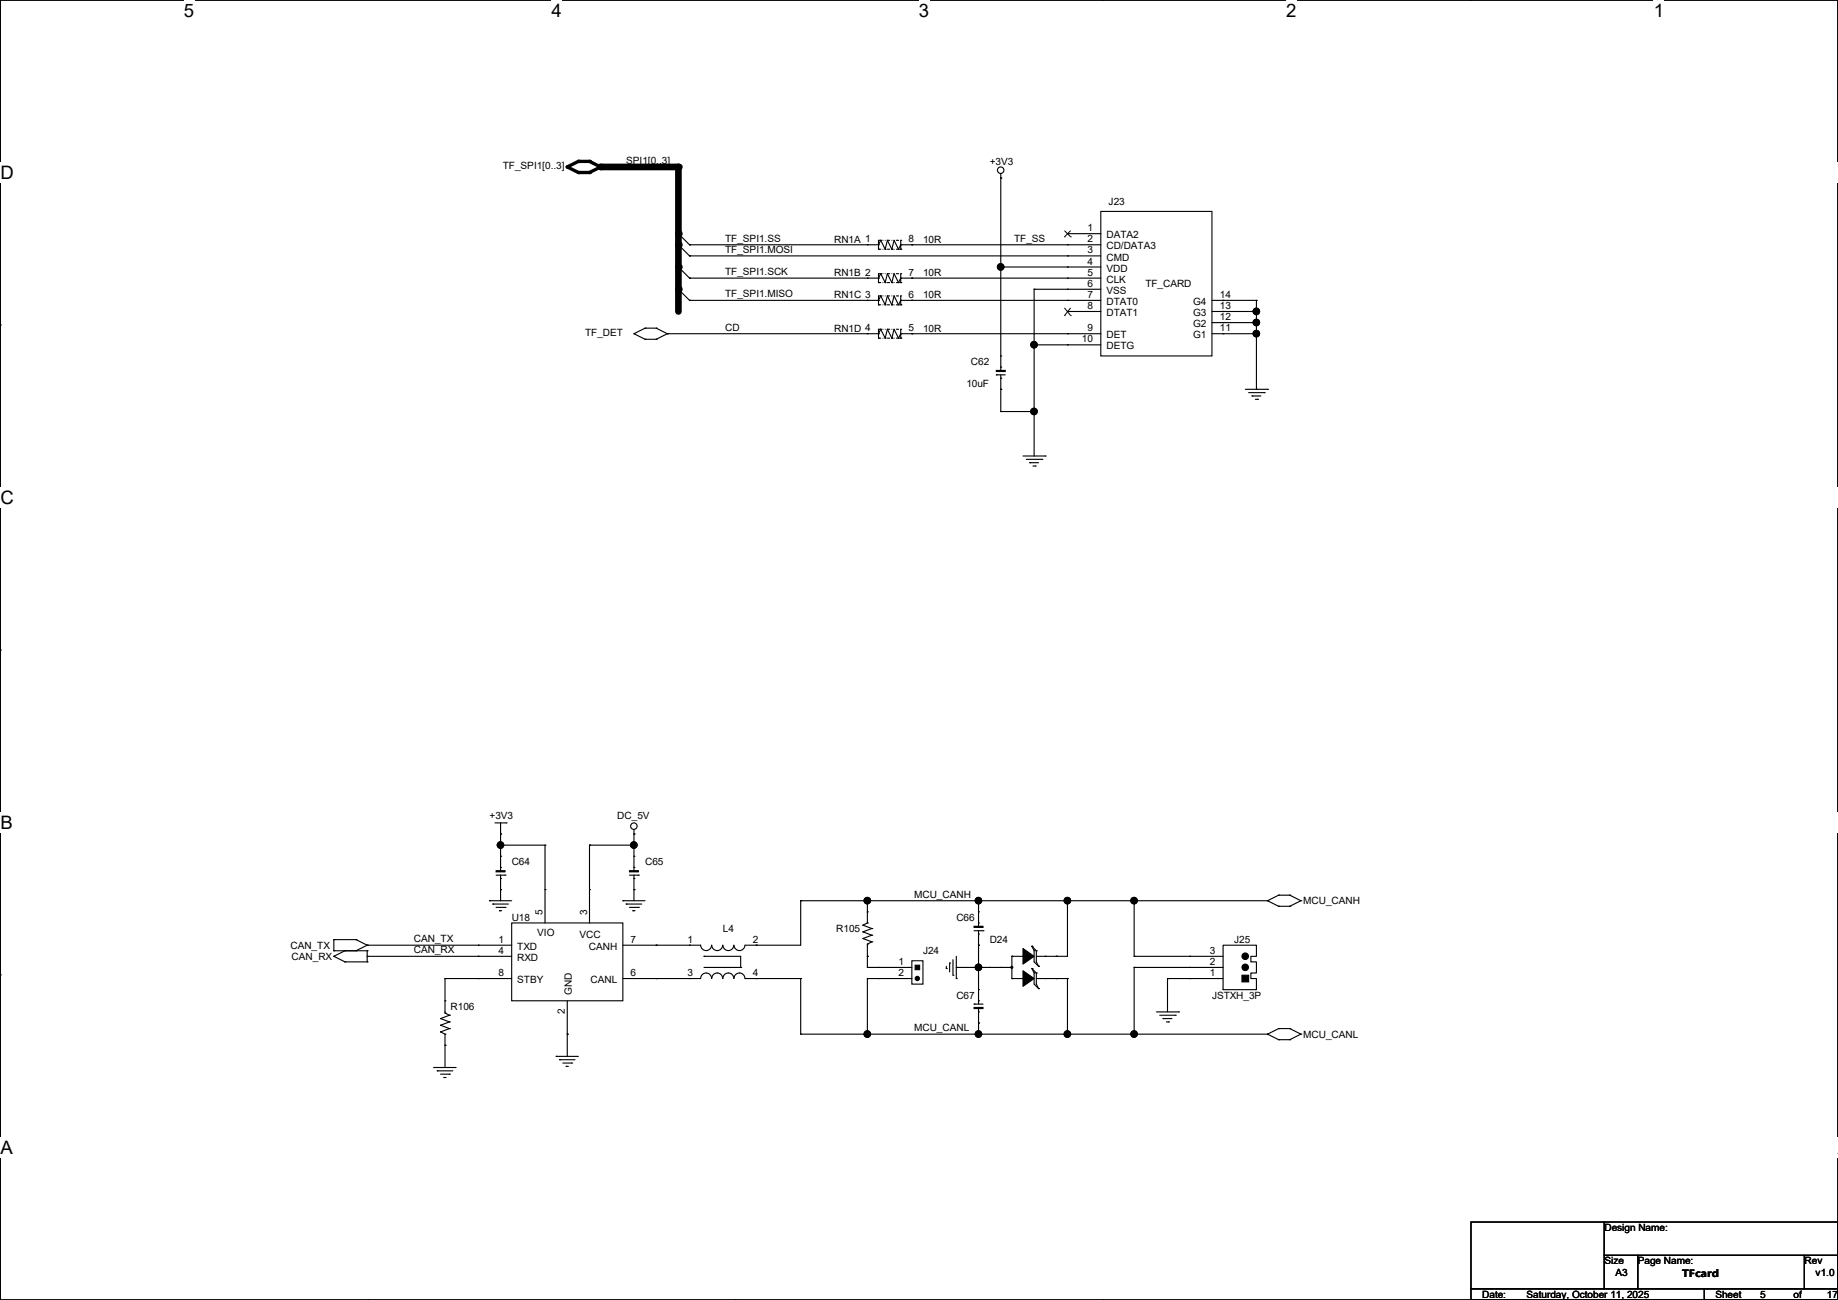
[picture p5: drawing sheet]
<svg xmlns="http://www.w3.org/2000/svg" width="420mm" height="297mm" viewBox="0 0 420 297" stroke-linecap="round" stroke-linejoin="round" font-family="sans-serif">
<path d="M.1 0h419.8v297h-419.8z" fill="none" stroke="#000" stroke-width=".25"/>
<path d="M42 0h2.4v4.8h-2.4z" fill="#fff"/>
<path d="M84 0h.1M84 297h.1" fill="none" stroke="#000" stroke-width=".25"/>
<path d="M126 0h2.4v4.8h-2.4z" fill="#fff"/>
<path d="M168 0h.1M168 297h.1" fill="none" stroke="#000" stroke-width=".25"/>
<path d="M210 0h2.3v4.8h-2.3z" fill="#fff"/>
<path d="M252 0h.1M252 297h.1" fill="none" stroke="#000" stroke-width=".25"/>
<path d="M293.9 0h2.4v4.8h-2.4z" fill="#fff"/>
<path d="M336 0h.1M336 297h.1" fill="none" stroke="#000" stroke-width=".25"/>
<g fill="#fff">
<path d="M377.9 0h2.4v4.8h-2.4z"/>
<path d="M.1 37.1h3v4.8h-3z"/>
<path d="M419.9 37.1l.1 4.8z"/>
<path d="M.1 111.3h3v4.8h-3z"/>
<path d="M419.9 111.3l.1 4.8z"/>
</g>
<path d="M.1 74.3h.1M419.9 74.3h.1" fill="none" stroke="#000" stroke-width=".25"/>
<g fill="#fff">
<path d="M.1 185.6h2.8v4.7h-2.8z"/>
<path d="M419.9 185.6l.1 4.7z"/>
</g>
<path d="M.1 148.5h.1M419.9 148.5h.1" fill="none" stroke="#000" stroke-width=".25"/>
<g fill="#fff">
<path d="M0 259.8h2.9v4.7h-2.9z"/>
<path d="M419.9 259.8h.1v4.7h-.1z"/>
</g>
<g fill="none" stroke="#000" stroke-width=".25">
<path d="M228.7 39.7v44.9M155 53.4l2.6 2.5M155 55.9l2.6 2.6M157.6 55.9h.1M157.6 58.5h.1M157.6 55.9h43.1M157.6 58.5h93.9M198.2 55.9h.1M200.7 56.9h.1M200.7 55.9h.1M200.7 54.9v2M201.3 54.9h.1"/>
<path d="M201.3 54.9l1 2M201.3 54.9l-.6 1M202.3 56.9h.1M202.3 56.9l.5-2 1 2M203.8 56.9h.1M203.8 56.9l.5-2 1 2M205.3 56.9h.1M205.8 56.9h.1M205.8 55.9h.1M205.8 54.9v2M205.8 55.9l-.5 1M205.8 55.9h45.7"/>
<path d="M208.4 55.9h.1M228.7 40.7h.1M243.9 53.4h.1M243.9 55.9h.1M243.9 58.5h.1M243.9 53.4h7.6M251.5 48.3h25.4v33h-25.4zM144.9 76.2h.1M144.9 76.2l2.5 1.3M147.4 75h.1M147.4 77.5h.1M147.4 75l-2.5 1.2"/>
<path d="M147.4 75h2.5M147.4 77.5h2.5M149.9 75h.1M149.9 77.5h.1M149.9 75l2.6 1.2M152.5 76.2h.1M152.5 76.2l-2.6 1.3M152.5 76.2h48.2M155 61l2.6 2.5M155 66.1l2.6 2.5M157.6 63.5h.1M157.6 68.6h.1"/>
<path d="M157.6 68.6h43.1M157.6 63.5h43.1M198.2 68.6h.1M198.2 63.5h.1M198.2 76.2h.1M200.7 69.6h.1M200.7 68.6h.1M200.7 64.6h.1M200.7 63.5h.1M200.7 77.3h.1M200.7 76.2h.1M200.7 62.5v2.1"/>
<path d="M200.7 67.6v2M200.7 75.2v2.1M201.3 67.6h.1M201.3 62.5h.1M201.3 75.2h.1M201.3 67.6l1 2M201.3 67.6l-.6 1M201.3 62.5l1 2.1M201.3 62.5l-.6 1M201.3 75.2l1 2.1M201.3 75.2l-.6 1M202.3 69.6h.1"/>
<path d="M202.3 64.6h.1M202.3 77.3h.1M202.3 69.6l.5-2 1 2M202.3 64.6l.5-2.1 1 2.1M202.3 77.3l.5-2.1 1 2.1M203.8 69.6h.1M203.8 64.6h.1M203.8 77.3h.1M203.8 69.6l.5-2 1 2M203.8 64.6l.5-2.1 1 2.1M203.8 77.3l.5-2.1 1 2.1M205.3 69.6h.1"/>
<path d="M205.3 64.6h.1M205.3 77.3h.1M205.8 69.6h.1M205.8 68.6h.1M205.8 64.6h.1M205.8 63.5h.1M205.8 77.3h.1M205.8 76.2h.1M205.8 62.5v2.1M205.8 67.6v2M205.8 75.2v2.1M205.8 68.6l-.5 1"/>
<path d="M205.8 68.6h45.7M205.8 63.5h45.7M205.8 76.2h45.7M205.8 63.5l-.5 1.1M205.8 76.2l-.5 1.1M208.4 68.6h.1M208.4 63.5h.1M208.4 76.2h.1M228.7 61h.1M228.7 61h22.8M236.3 66.1h.1M236.3 78.8h.1"/>
<path d="M236.3 66.1h15.2M236.3 78.8h15.2M236.3 66.1v38.1M243.9 61h.1M243.9 63.5h.1M243.9 66.1h.1M243.9 68.6h.1M243.9 71.2h.1M243.9 76.2h.1M243.9 78.8h.1M243.9 71.2h7.6M276.9 68.6h10.2"/>
<path d="M276.9 71.2h10.2M276.9 76.2h10.2M276.9 73.7h10.2M279.5 76.2h.1M279.5 73.7h.1M279.5 71.2h.1M279.5 68.6h.1M287.1 68.6h.1M287.1 71.2h.1M287.1 73.7h.1M287.1 76.2h.1M287.1 68.6v20.3"/>
<path d="M227.7 85.6h.1M227.7 85.6h2M228.7 86.4h.1M228.7 83.9h.1M228.7 81.3h.1M228.7 88.9h.1M228.7 94h.1M228.7 85.6v8.4M228.7 94h7.6M236.3 94h.1M284.6 88.9h5M285.3 89.7h3.6"/>
<path d="M286.1 90.5h.1M286.1 90.5h2M286.9 91.2h.5M287.1 88.9h.1M287.4 91.2h.1M288.9 89.7h.1M289.6 88.9h.1M233.8 104.2h5M234.5 104.9h3.6M235.3 105.7h.1M235.3 105.7h2M236.1 106.5h.5"/>
<path d="M236.6 106.5h.1M238.1 104.9h.1M238.8 104.2h.1M113.1 188h2.6M113.4 199.9h2M114.4 190.5h.1M114.4 198.2h.1M114.4 195.6h.1M114.4 193.1h.1M114.4 188v10.9M114.4 199.9v5.9M114.4 193.1h10.1"/>
<path d="M115.4 199.9h.1M115.7 188h.1M124.5 193.1h.1M124.5 193.1v17.8M134.7 193.1h.1M134.7 193.1v17.8M134.7 193.1h10.2M143.8 199.9h2.1M144.9 190.5h.1M144.9 198.2h.1M144.9 195.6h.1M144.9 193.1h.1"/>
<path d="M144.9 189.5v9.4M144.9 199.9v5.9M145.9 199.9h.1M76.3 218.5h.1M76.3 217.2h.1M76.3 214.7h.1M76.3 217.2h7.6M76.3 218.5l2.5 1.3M76.3 214.7h5.1M76.3 214.7v2.5M78.8 217.2h.1M78.8 219.8h.1"/>
<path d="M78.8 217.2l-2.5 1.3M78.8 219.8h5.1M81.4 214.7h.1M81.4 217.2h.1M81.4 214.7l2.5 1.2M83.9 217.2h.1M83.9 219.8h.1M83.9 215.9h.1M83.9 218.5h.1M83.9 217.2v2.6M83.9 215.9l-2.5 1.3M83.9 218.5h33"/>
<path d="M83.9 215.9h33M109.3 218.5h.1M109.3 215.9h.1M111.8 205.8h.1M111.8 205.8h5.1M112.6 206.5h.1M112.6 206.5h3.6M113.4 207.3h2M114.1 208.1h.1M114.1 208.1h.5M114.4 200.7h.1M114.4 203.2h.1"/>
<path d="M115.4 207.3h.1M116.9 210.9h25.4v17.7h-25.4zM124.5 203.2h.1M134.7 203.2h.1M142.3 205.8h.1M142.3 215.9h17.8a1.25 1.25 0 0 0 1.3 1.3 1.25 1.25 0 0 0 1.2-1.3M142.3 205.8h5.1M143.1 206.5h.1M143.1 206.5h3.5M143.8 207.3h2.1M144.6 208.1h.1M144.6 208.1h.5"/>
<path d="M144.9 200.7h.1M144.9 203.2h.1M145.9 207.3h.1M149.9 215.9h.1M157.6 215.9h.1M160.9 218.5h.1M160.9 218.5h8.3v2.5M162.6 215.9a1.25 1.25 0 0 0 1.3 1.3 1.25 1.25 0 0 0 1.2-1.3M165.2 215.9a1.25 1.25 0 0 0 1.2 1.3 1.25 1.25 0 0 0 1.3-1.3M172.8 215.9h.1M183 205.8v10.1h-12.8a1.25 1.25 0 0 1-1.2 1.3 1.25 1.25 0 0 1-1.3-1.3M183 205.8h.1"/>
<path d="M183 205.8h106.6M197.2 214.4h.1M197.2 212.9h.1M197.2 211.4h.1M197.2 214.4l2 .8M197.2 212.9l2 .8M197.2 211.4l2 .7M198.2 210.9h.1M198.2 215.7h.1M198.2 208.3h.1M198.2 218.5h.1M198.2 205.8h.1"/>
<path d="M198.2 210.9l-1 .5M198.2 205.8v5.1M198.2 215.7v5.3M199.2 215.2h.1M199.2 213.7h.1M199.2 212.1h.1M199.2 215.2l-1 .5M199.2 213.7l-2 .7M199.2 212.1l-2 .8M208.4 219.5h2.5v5.3h-2.5zM217.8 219.2v3.6M218.5 218.5v5.1"/>
<path d="M222.6 212.6h2M223.6 213.4h.1M223.6 210.9h.1M223.6 208.3h.1M223.6 215.9h.1M223.6 205.8h.1M223.6 205.8v5.8M223.6 212.6v16.8M224.6 212.6h.1M231.2 218.5h.1M231.2 218.5h2.6M231.2 218.5v5.1"/>
<path d="M235.8 216.2h.1M235.8 216.2l1 1M235.8 216.2l.5 1M236.3 217.2h.1M236.3 217.2v2.6l1 1M236.8 217.2h.1M236.8 217.2v2.6l.5 1M238.8 218.5h.1M241.4 218.5h.1M243.9 205.8h.1M243.9 205.8v12.7h-7.1M259.2 205.8h.1"/>
<path d="M259.2 218.5h.1M259.2 218.5h20.3M259.2 205.8v12.7M271.9 218.5h.1M279.5 215.9h7.6v2.6h-1.3v1.3h1.3v2.5h-1.3v1.3h1.3v2.5h-7.6zM289.6 205.8h.1M289.6 205.8l2.6 1.3M292.2 204.5h.1M292.2 207.1h.1M292.2 204.5l-2.6 1.3M292.2 204.5h2.5M292.2 207.1h2.5"/>
<path d="M294.7 204.5h.1M294.7 207.1h.1M294.7 204.5l2.6 1.3M297.3 205.8h.1M297.3 205.8l-2.6 1.3M.1 222.7h.1M100.7 232.7h.1M100.7 234.2h.1M100.7 235.8h.1M100.7 232.7l2 .8M100.7 234.2l2 .8M100.7 235.8l1 .5"/>
<path d="M101.7 236.3h.1M101.7 231.4h.1M101.7 238.8h.1M101.7 228.6h.1M101.7 223.6h.1M101.7 231.4l1 .5M101.7 223.6v7.8M101.7 236.3v7.6M101.7 223.6h15.2M102.7 231.9h.1M102.7 233.5h.1M102.7 235h.1"/>
<path d="M102.7 231.9l-2 .8M102.7 233.5l-2 .7M102.7 235l-2 .8M109.3 223.6h.1M129.6 236.3h.1M129.6 228.6v12.7M142.3 223.6h17.8a1.25 1.25 0 0 1 1.3-1.3 1.25 1.25 0 0 1 1.2 1.3M149.9 223.6h.1M157.6 223.6h.1M160.9 221h8.3M162.6 223.6a1.25 1.25 0 0 1 1.3-1.3 1.25 1.25 0 0 1 1.2 1.3M165.2 223.6a1.25 1.25 0 0 1 1.2-1.3 1.25 1.25 0 0 1 1.3 1.3"/>
<path d="M167.7 223.6a1.25 1.25 0 0 1 1.3-1.3 1.25 1.25 0 0 1 1.2 1.3h12.8M169.2 221h.1M172.8 223.6h.1M183 223.6h.1M183 236.3h.1M183 223.6v12.7M183 236.3h106.6M198.2 223.6h.1M198.2 236.3h.1M198.2 221h.1M198.2 223.6h10.2M198.2 221h10.2"/>
<path d="M198.2 223.6v12.7M200.7 221h.1M200.7 223.6h.1M216.2 221.3h.1M216.2 220.8v.5M217 220h.1M217 220v2M217.8 222.8h.1M218.5 223.6h.1M218.5 221h.1M218.5 221h12.7M222.6 229.4h.1"/>
<path d="M222.6 229.4h2M223.6 228.6h.1M223.6 231.2h.1M223.6 233.7h.1M223.6 226.1h.1M223.6 221h.1M223.6 236.3h.1M223.6 230.4v5.9M226.1 221h.1M228.7 221h.1M231.2 223.6h.1M231.2 223.6h2.6"/>
<path d="M235.8 221.3h.1M235.8 221.3l.5 1M235.8 221.3l1 1M236.3 222.3h.1M236.3 222.3v2.5l1 1M236.8 222.3h.1M236.8 222.3v2.5l.5 1M236.8 223.6h7.1M237.3 225.8h.1M237.3 220.8h.1M238.8 223.6h.1M241.4 223.6h.1"/>
<path d="M243.9 223.6h.1M243.9 236.3h.1M243.9 223.6v12.7M259.2 221h.1M259.2 221h20.3M259.2 221v15.3M264.2 231.2h5.1M265 231.9h3.6M265.8 232.7h.1M265.8 232.7h2M266.5 233.5h.5M266.8 223.6h.1"/>
<path d="M266.8 223.6h12.7M266.8 223.6v7.6M267 233.5h.1M268.6 231.9h.1M269.3 231.2h.1M271.9 223.6h.1M271.9 221h.1M289.6 236.3h.1M289.6 236.3l2.6 1.2M292.2 235h.1M292.2 237.5h.1M292.2 235l-2.6 1.3"/>
<path d="M292.2 235h2.5M292.2 237.5h2.5M294.7 235h.1M294.7 237.5h.1M294.7 235l2.6 1.3M297.3 236.3h.1M297.3 236.3l-2.6 1.2M419.9 222.7h.1M99.1 243.9h.1M99.1 243.9h5.1M99.9 244.6h.1M99.9 244.6h3.6"/>
<path d="M100.7 245.4h2M101.4 246.2h.1M101.4 246.2h.5M102.7 245.4h.1M127.1 241.3h.1M127.1 241.3h5.1M127.8 242.1h.1M127.8 242.1h3.6M128.6 242.9h2M129.4 243.6h.1M129.4 243.6h.5M130.6 242.9h.1"/>
<path d="M336.1 279.2h30.5v15.2h-30.5zM366.6 279.2h53.3v7.6h-53.3zM336.1 294.4h53.4v2.6h-53.4zM366.6 286.8h7.6v7.6h-7.6zM374.2 286.8h38.1v7.6h-38.1zM389.5 294.4h30.4v2.6h-30.4zM412.3 286.8h7.6v7.6h-7.6z"/>
<circle cx="228.7" cy="38.9" r=".74"/>
<circle cx="144.8" cy="188.7" r=".74"/>
</g>
<path d="M129.6 38.1l2.6-1.2h2.5l2.5 1.2-2.5 1.3h-2.5z" fill="none" stroke="#000" stroke-width=".76"/>
<g fill="#000">
<circle cx="129.6" cy="38.1" r=".38"/>
<circle cx="132.2" cy="36.9" r=".38"/>
<circle cx="132.2" cy="39.4" r=".38"/>
<circle cx="134.7" cy="36.9" r=".38"/>
<circle cx="134.7" cy="39.4" r=".38"/>
<circle cx="137.2" cy="38.1" r=".76"/>
<circle cx="137.2" cy="38.1" r=".38"/>
<circle cx="155" cy="38.1" r=".76"/>
<circle cx="155" cy="53.4" r=".76"/>
<circle cx="155" cy="55.9" r=".76"/>
<circle cx="155" cy="66.1" r=".76"/>
<circle cx="155" cy="61" r=".76"/>
</g>
<g fill="#000" stroke="#000" stroke-width=".25">
<path d="M227.7 84.6h2v.3h-2z" fill-rule="evenodd"/>
<path d="M113.4 198.9h2v.3h-2z" fill-rule="evenodd"/>
<path d="M143.8 198.9h2.1v.3h-2.1z" fill-rule="evenodd"/>
<path d="M222.6 211.6h2v.3h-2z" fill-rule="evenodd"/>
<path d="M233.8 216.7l2.5 1.8-2.5 1.8z" fill-rule="evenodd"/>
<path d="M209.1 220.5h1v1h-1z" fill-rule="evenodd"/>
<path d="M222.6 230.2h2v.2h-2z" fill-rule="evenodd"/>
<path d="M233.8 221.8l2.5 1.8-2.5 1.7z" fill-rule="evenodd"/>
<path d="M283.8 222.8h1.5v1.5h-1.5z" fill-rule="evenodd"/>
<circle cx="228.7" cy="61" r=".74"/>
<circle cx="236.3" cy="78.8" r=".74"/>
<circle cx="287.1" cy="73.7" r=".74"/>
<circle cx="287.1" cy="76.2" r=".74"/>
<circle cx="287.1" cy="71.1" r=".74"/>
<circle cx="236.3" cy="94" r=".74"/>
<circle cx="114.4" cy="193.1" r=".74"/>
<circle cx="144.8" cy="193.1" r=".74"/>
<circle cx="198.2" cy="205.8" r=".74"/>
<circle cx="223.6" cy="205.8" r=".74"/>
<circle cx="243.9" cy="205.8" r=".74"/>
<circle cx="259.1" cy="205.8" r=".74"/>
<circle cx="284.5" cy="218.5" r=".74"/>
<circle cx="198.2" cy="236.2" r=".74"/>
<circle cx="209.6" cy="223.5" r=".49"/>
<circle cx="223.6" cy="221" r=".74"/>
<circle cx="223.6" cy="236.2" r=".74"/>
<circle cx="231.2" cy="221" r=".23"/>
<circle cx="243.9" cy="236.2" r=".74"/>
<circle cx="259.1" cy="236.2" r=".74"/>
<circle cx="284.5" cy="221" r=".74"/>
</g>
<g fill="none" stroke="#000" stroke-width=".25" stroke-dasharray=".5 .5 0 .5 0 .5">
<path d="M200.7 54.9h5.1M200.7 56.9h5.1M205.8 54.9h.1M205.8 56.9h.1M200.7 67.6h5.1M200.7 69.6h5.1M200.7 62.5h5.1M200.7 64.6h5.1M200.7 75.2h5.1M200.7 77.3h5.1M205.8 67.6h.1M205.8 69.6h.1"/>
<path d="M205.8 62.5h.1M205.8 64.6h.1M205.8 75.2h.1M205.8 77.3h.1"/>
</g>
<path d="M243.2 54.1h.1M243.2 52.7l1.5 1.4M244.7 54.1h.1M244.7 52.7l-1.5 1.4M243.2 72.1h.1M243.2 70.3l1.5 1.8M244.7 72.1h.1M244.7 70.3l-1.5 1.8" fill="none" stroke="#000" stroke-width=".23"/>
<path d="M137.2 38.1h17.8v33.1" fill="none" stroke="#000" stroke-width="1.5"/>
<g font-size="4.2">
<text x="42" y="3.9">5</text>
<text x="126" y="3.9">4</text>
<text x="210" y="3.9">3</text>
<text x="293.9" y="3.9">2</text>
<text x="377.9" y="3.9">1</text>
<text x=".1" y="40.9">D</text>
<text x=".1" y="115.1">C</text>
<text x=".1" y="189.4">B</text>
<text x=".1" y="263.6">A</text>
<text x="419.9" y="263.6">A</text>
</g>
<g font-size="2.3">
<text x="114.9" y="38.7">TF_SPI1[0..3]</text>
<text x="143.1" y="37.4">SPI1[0..3]</text>
<text x="226.2" y="37.7">+3V3</text>
<text x="253.3" y="46.8">J23</text>
<text x="248.5" y="52.8">1</text>
<text x="165.7" y="55.2">TF_SPI1.SS</text>
<text x="165.7" y="57.7">TF_SPI1.MOSI</text>
<text x="190.6" y="55.5">RN1A 1</text>
<text x="207.6" y="55.4">8</text>
<text x="210.9" y="55.5">10R</text>
<text x="231.7" y="55.2">TF_SS</text>
<text x="248.5" y="55.4">2</text>
<text x="248.5" y="57.9">3</text>
<text x="252.8" y="54.4">DATA2</text>
<text x="252.8" y="57">CD/DATA3</text>
<text x="252.8" y="59.5">CMD</text>
<text x="165.7" y="62.8">TF_SPI1.SCK</text>
<text x="190.6" y="63.1">RN1B 2</text>
<text x="207.6" y="63">7</text>
<text x="210.9" y="63.1">10R</text>
<text x="248.5" y="60.5">4</text>
<text x="248.5" y="63">5</text>
<text x="248.5" y="65.5">6</text>
<text x="252.8" y="62.1">VDD</text>
<text x="252.8" y="64.6">CLK</text>
<text x="261.7" y="65.6">TF_CARD</text>
<text x="165.7" y="67.9">TF_SPI1.MISO</text>
<text x="190.6" y="68.2">RN1C 3</text>
<text x="207.6" y="68.1">6</text>
<text x="210.9" y="68.2">10R</text>
<text x="248.5" y="68.1">7</text>
<text x="248.5" y="70.6">8</text>
<text x="252.8" y="67.1">VSS</text>
<text x="252.8" y="69.7">DTAT0</text>
<text x="272.6" y="69.7">G4</text>
<text x="278.7" y="70.6">13</text>
<text x="278.7" y="68.1">14</text>
<text x="133.7" y="76.8">TF_DET</text>
<text x="165.7" y="75.7">CD</text>
<text x="190.6" y="75.8">RN1D 4</text>
<text x="207.6" y="75.7">5</text>
<text x="210.9" y="75.8">10R</text>
<text x="248.5" y="75.7">9</text>
<text x="252.8" y="72.2">DTAT1</text>
<text x="252.8" y="77.3">DET</text>
<text x="272.6" y="77.3">G1</text>
<text x="272.6" y="74.8">G2</text>
<text x="272.6" y="72.2">G3</text>
<text x="278.7" y="75.7">11</text>
<text x="278.7" y="73.2">12</text>
<text x="221.8" y="83.4">C62</text>
<text x="247.2" y="78.2">10</text>
<text x="252.8" y="79.8">DETG</text>
<text x="220.8" y="88.5">10uF</text>
<text x="111.9" y="187">+3V3</text>
<text x="141.1" y="187">DC_5V</text>
<text x="116.9" y="197.7">C64</text>
<text x="147.4" y="197.7">C65</text>
<text x="124" y="209.1" transform="rotate(-90 124 209.1)">5</text>
<text x="134.2" y="209.1" transform="rotate(-90 134.2 209.1)">3</text>
<text x="208.9" y="205.1">MCU_CANH</text>
<text x="297.8" y="206.6">MCU_CANH</text>
<text x="94.6" y="215.2">CAN_TX</text>
<text x="113.9" y="215.4">1</text>
<text x="116.9" y="210.4">U18</text>
<text x="122.8" y="214">VIO</text>
<text x="132.4" y="214.2">VCC</text>
<text x="144.1" y="215.4">7</text>
<text x="157.1" y="215.4">1</text>
<text x="165.2" y="212.9">L4</text>
<text x="172.1" y="215.4">2</text>
<text x="191.1" y="212.9">R105</text>
<text x="218.5" y="210.4">C66</text>
<text x="226.2" y="215.5">D24</text>
<text x="282" y="215.5">J25</text>
<text x="66.4" y="216.7">CAN_TX</text>
<text x="66.6" y="219.3">CAN_RX</text>
<text x="94.6" y="217.8">CAN_RX</text>
<text x="113.9" y="217.9">4</text>
<text x="118.2" y="219.5">RXD</text>
<text x="118.2" y="217">TXD</text>
<text x="134.6" y="217">CANH</text>
<text x="205.3" y="220.5">1</text>
<text x="210.9" y="218">J24</text>
<text x="276.5" y="220.5">2</text>
<text x="276.5" y="217.9">3</text>
<text x="113.9" y="223">8</text>
<text x="118.2" y="224.6">STBY</text>
<text x="130.7" y="227.4" transform="rotate(-90 130.7 227.4)">GND</text>
<text x="135" y="224.6">CANL</text>
<text x="144.1" y="223">6</text>
<text x="157.1" y="223">3</text>
<text x="172.1" y="223">4</text>
<text x="205.3" y="223">2</text>
<text x="276.5" y="223">1</text>
<text x="103" y="230.7">R106</text>
<text x="129.1" y="231.7" transform="rotate(-90 129.1 231.7)">2</text>
<text x="218.5" y="228.2">C67</text>
<text x="277" y="228.2">JSTXH_3P</text>
<text x="208.9" y="235.5">MCU_CANL</text>
<text x="297.8" y="237.1">MCU_CANL</text>
<text x="366.6" y="281.3">Design Name:</text>
<text x="366.6" y="288.9">Size</text>
<text x="369.2" y="291.4">A3</text>
<text x="374.3" y="288.9">Page Name:</text>
<text x="384.4" y="291.8">TFcard</text>
<text x="412.4" y="288.9">Rev</text>
<text x="414.9" y="291.4">v1.0</text>
<text x="338.7" y="296.5">Date:</text>
<text x="348.8" y="296.5">Saturday, October 11, 2025</text>
<text x="392" y="296.5">Sheet</text>
<text x="402.2" y="296.5">5</text>
<text x="409.8" y="296.5">of</text>
<text x="417.4" y="296.5">17</text>
</g>
</svg>
